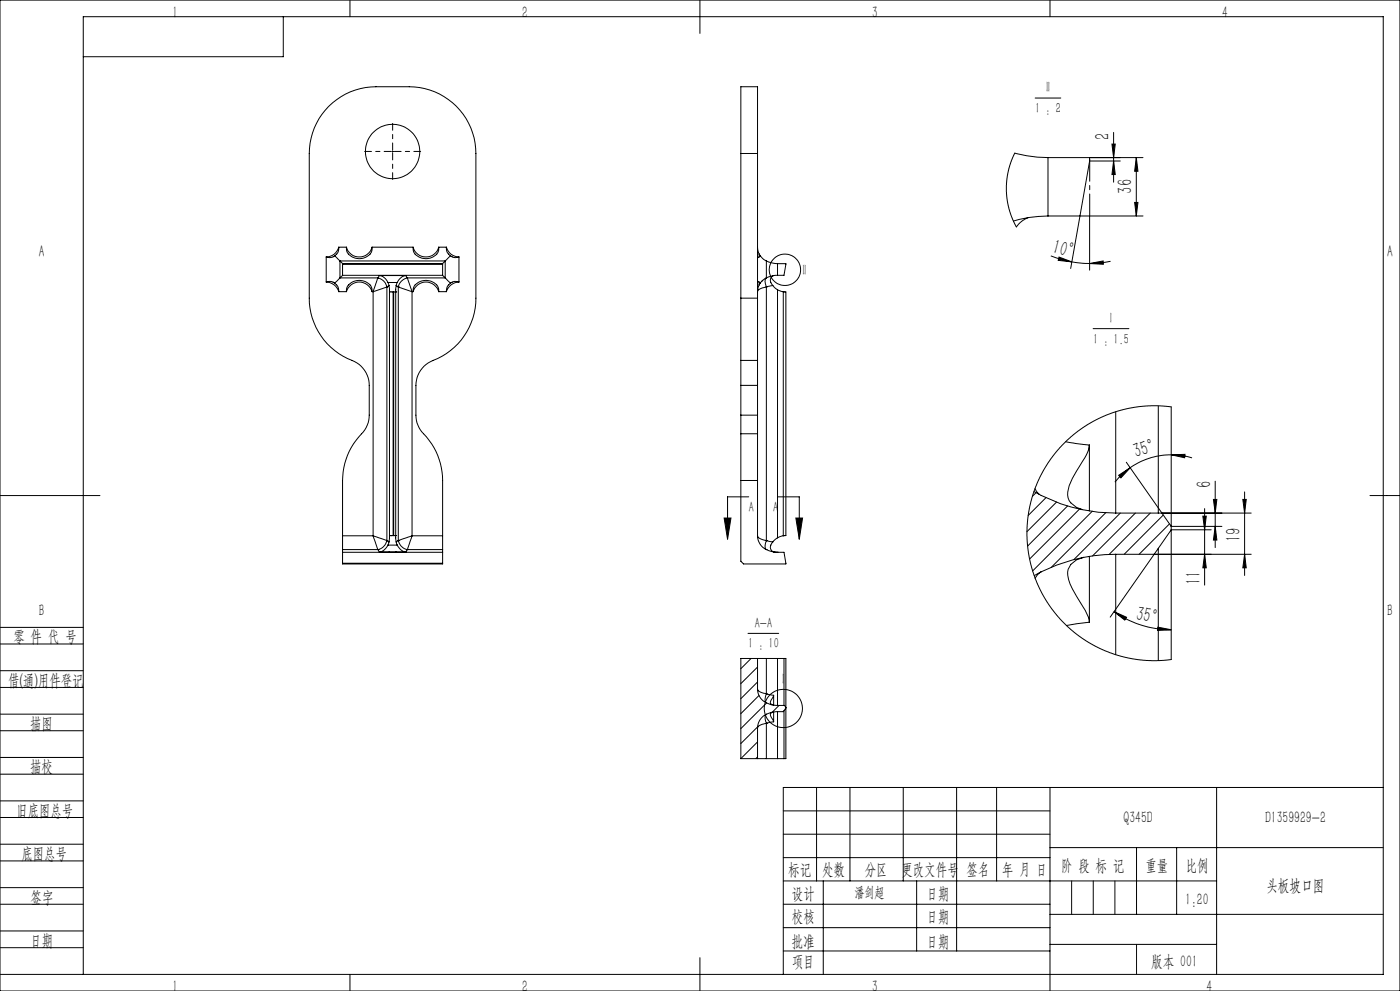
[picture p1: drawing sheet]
<svg xmlns="http://www.w3.org/2000/svg" width="420mm" height="297mm" viewBox="0 0 420 297" stroke-linecap="round" stroke-linejoin="round" font-family="sans-serif">
<g fill="none" stroke="#000" stroke-width=".3">
<path d="M0 0h420v297h-420zM85 5v12h-60M105 0v5M210 0v10M315 0v5M310.6 29.4h7.6M334.1 39.7v14.9M117.5 45.4h.5M117.8 45.2v.4M222.2 46v-20h5.1v20M222.2 46h5.1M222.2 46v43.4"/>
<path d="M227.3 46v43.4M314.4 47.2a42.1 42.1 0 0 1-10-1.3l-1.2 2.8-.7 2.6-.5 3.2-.1 3 .8 5.1 .8 2.4 1.4 3a8.1 8.1 0 0 1 3.7-2.8M314.4 47.2h28.5M314.4 47.2v17.5M326.9 48.3h9.2M326.9 48.3l-5.7 32.2M326.9 47.2v1.1M333.6 43.2h1l-.5 4zM334.1 48.3l.5 4h-1zM340.9 47.2v17.5M340.9 47.2l.5 4.1h-1zM97.9 77v7.5"/>
<path d="M100.4 76.7l-1.2 .5-1.3-.2M100.4 76.7l1.6 1.5M101.6 74.1l-.1 1.4-1.1 1.2M101.6 74.1a3.9 3.9 0 0 1-3.7 2.9M101.6 74.1h2.3M102 78.2l.8 .8M102 78.2v5.1M102 78.2h31.6M102.8 79h30M102.8 79v3.5M102.8 79.2h30M103.9 74.1a3.5 3.5 0 0 0 4.3 3.4 3.2 3.2 0 0 0 3.4-3.4"/>
<path d="M103.9 74.1a4 4 0 0 0 3.9 2.9 4 4 0 0 0 3.8-2.9M111.6 74.1h12.3M123.9 74.1a3.6 3.6 0 0 0 4.8 3.3 3.1 3.1 0 0 0 2.9-3.3M123.9 74.1a4 4 0 0 0 3.9 2.9 4 4 0 0 0 3.8-2.9M131.6 74.1h2.3M132.8 79v3.5M133.6 78.2l-.8 .8M133.6 78.2v5.1M133.9 74.1a2.46 2.46 0 0 0 .6 2.1l.6 .5M133.9 74.1a3.9 3.9 0 0 0 3.8 2.9M135.1 76.7l-1.5 1.5M135.1 76.7l1.2 .5 1.4-.2"/>
<path d="M137.7 77v7.5M227.3 74.1l.5 2.1M227.8 77l-.4 .2-.1-.2M227.8 76.2v.8M227.8 76.2l.3 .5M228 76.6l.1 .1M228.1 76.7l.7 .8 1.1 .7M228.1 76.7l-.3 .3M229.9 78.2l1.5 .5 1.9 .3M229.9 78.2v5.1M233.3 79v3.5M233.3 79h2.5l-.6 3.5h-1.9"/>
<path d="M314.4 64.7a35.6 35.6 0 0 0-10.4 1.5M314.4 64.7h28.5M315.2 76.7l3.1 1 3.3 .8M317.7 77l3.9 1.5-4.1-.5zM321.6 78.5l5.3 .5M326.9 64.7v16.3M326.9 79l4-.8 .1 1zM333.2 78.3l-3.1 .5-3.2 .2M340.4 60.7h1l-.5 4zM97.9 84.5l1.3-.2 1.2 .6M97.9 84.5a4.1 4.1 0 0 1 3.7 2.9M100.4 84.9a2.62 2.62 0 0 1 1.2 2.5"/>
<path d="M101.6 87.4h2.3M102 83.3l-1.6 1.6M102 83.3h11.4M102.8 82.5l-.8 .8M102.8 82.5h30M103.9 87.4a3.7 3.7 0 0 1 5.1-3.2l.5 .2a2.83 2.83 0 0 1 2.1 3M103.9 87.4a4 4 0 0 1 3.9-2.9 4 4 0 0 1 3.8 2.9M111.6 87.4h.3M111.9 87.4v73.2M113.3 83.3l-1.4 4.1M113.4 83.3a3.5 3.5 0 0 1 2.7 2.7M113.8 82.6l-.4 .7"/>
<path d="M113.8 82.6a3.1 3.1 0 0 1 2.6 2.1M113.8 82.6h7.9M116.1 86h.1M116.1 86l-4.2 1.4M116.1 86v76M116.4 84.7l.3 .9M116.4 84.7h2.8M116.7 85.6l.1 1.9M116.7 85.6l-.6 .4M116.8 87.5h1.9M116.8 87.5v73.1M117.9 87.5v73"/>
<path d="M118.1 87.5v73M118.7 87.5h.1M118.7 87.5v73M118.9 85.6l-.2 1.9M118.9 85.6l.6 .4M119.2 84.7l-.3 .9M119.5 86h.1M119.5 86l4.1 1.4M119.5 86v76M121.7 82.6l.5 .7M121.7 82.6a3.1 3.1 0 0 0-2.5 2.1M122.2 83.3h.1"/>
<path d="M122.2 83.3a3.6 3.6 0 0 0-2.7 2.7M122.2 83.3l1.4 4.1M122.2 83.3h11.4M123.6 87.4h.3M123.6 87.4v73.2M123.9 87.4a3.3 3.3 0 0 1 3.9-3.4 3.5 3.5 0 0 1 3.8 3.4M123.9 87.4a4 4 0 0 1 3.9-2.9 4 4 0 0 1 3.8 2.9M131.6 87.4h2.3M132.8 82.5l.8 .8M133.6 83.3l1.5 1.6M135.1 84.9a2.62 2.62 0 0 0-1.2 2.5M137.7 84.5l-1.4-.2-1.2 .6"/>
<path d="M137.7 84.5a4.1 4.1 0 0 0-3.8 2.9M222.2 89.4v18.6M222.2 89.4h5.1M227.3 89.4v18.6M227.3 84.5l.2-.2 .3 .3M227.8 85.4l-.5 2a3.2 3.2 0 0 1 2.6-1.4M227.8 84.6v.8M227.8 84.6l.2 .3M228 84.9l-.2 .5M228.1 84.8l-.1 .1M228.8 84l-.2 .2M229.9 83.3l-1 .7-.9 .9"/>
<path d="M229.9 83.3l-.4 .9 .4 1.8M229.9 86h.1M229.9 86v76M231.8 85.6l-1.9 .4M231.8 85.6l1.5 1.3M232.1 82.6a1.56 1.56 0 0 0-.9 2.1l.6 .9M233.3 82.5l-1.2 .1-2.2 .7M233.3 86.9l1.7 .6M233.3 86.9v74.3M235 87.5h.8v73h-.5M235 87.5v73.1M327.9 98.5h10.8"/>
<path d="M222.2 108v7.5M222.2 108h5.1M222.2 115.5v8.9M222.2 115.5h5.1M227.3 108v7.5M227.3 115.5v8.9M222.2 130v14M222.2 124.4v5.6M222.2 130h5.1M222.2 124.4h5.1M227.3 130v14M227.3 124.4v5.6"/>
<path d="M318.6 133.5l3.2-3 4.1-3 4.5-2.4 3.7-1.5 4.5-1.2 4.3-.7 4.4-.1 4.1 .4v75.7l-6 .3-5.7-.6-5.4-1.3-5.8-2.5-3.8-2.3-4.5-3.6-2.9-3-1.7-2.2-3.1-4.9-2.4-5.5-1.4-5.3-.6-6 .3-5.7 1.2-6 2.2-5.8 3.3-5.6zM319.7 132.4l7.1 1M326.8 133.4l-.3 1.5-.6 1.4-2.9 4.8a11.5 11.5 0 0 0-2.6 8.1 5.2 5.2 0 0 0 4.2 3.4M326.8 133.4v19.7M334.7 123.4v30.4M337.9 138.5l13.5 19.3h15.2M347.5 121.6v32.2M351.4 136.3l4.1-.1-.1 1zM351.4 136.3a21.4 21.4 0 0 0-12.3 3.9M351.4 136.3l2.8 .2 3.4 .7M0 148.5h30M217.2 155.3h2.1l-1 6.3z"/>
<path d="M222.2 144v24.2l.9 .8h12.7l-.6-3.5h-1.9M222.2 144h5.1M224.6 148.9h-6.3v12.7M227.3 144v16.6M233.4 148.9h6.4v12.7M238.8 155.3h2l-1 6.3zM310.2 147.3a49.7 49.7 0 0 0 24.5 6.5M310.5 146.4l.4 .8 .9 .9M310.8 147.7l-1.1 1M313.8 149.1l-5.3 5.4M317 150.5l-8.9 8.8M320.3 151.6l-12 12.1"/>
<path d="M323.8 152.6l-14.9 14.9M327.7 153.2l-17.9 17.9M331.8 153.6l-16.5 16.5M334.7 153.8h40.7M335.6 142.4l3.5-2.2-2.8 3zM336.1 153.8l-13.9 13.9M339.1 140.2l-2.8 2.2-1.8 2.1M340.6 153.8l-12.8 12.8M345.1 153.8l-12.4 12.4M349 154.4l-11.7 11.7M350.8 157l-9.1 9.1M360.9 154.7h1l-.5 4.1z"/>
<path d="M361.4 152.4v23M363.4 158.8h-12l-18.3 26.2M364 149.7h1.1l-.5 4.1zM364.6 144.2v19.9M364.6 157.8l.5 4.1h-1.1zM372.9 149.7h1l-.5 4.1zM373.4 147.4v25.1M411 148.5h9M102.8 164.7v.8M102.8 160.6v4.1M102.8 160.6v-16.6a21.2 21.2 0 0 1 6.7-15.2l1-2.1 .2-1.5 .1-9.7a8.4 8.4 0 0 0-6.6-8 20.1 20.1 0 0 1-11.4-18.1v-43.4a20 20 0 0 1 20-20h10a20 20 0 0 1 20 20v43.4a20.2 20.2 0 0 1-13.6 19 8 8 0 0 0-4.4 7.1v8.9a8.6 8.6 0 0 0 3.2 6.5 20.1 20.1 0 0 1 4.8 13.1v16.6M102.8 165.5v3.5h30v-3.5"/>
<path d="M102.8 165.5h30M102.8 168.8h30M102.8 164.7h10.5M102.8 160.6h9.1M111.9 160.6l4.2 1.4M111.9 160.6l1.4 4.1M113.3 164.7h.1M113.4 164.7h.1M113.4 164.7l.4 .7M113.8 165.4h7.9M116.1 162l.6 .4M116.1 162h.1"/>
<path d="M116.1 162a3.5 3.5 0 0 1-2.7 2.7M116.4 163.4a3.4 3.4 0 0 1-2.6 2M116.4 163.4h2.8M116.7 162.4l-.3 1M116.8 165.4v.1M116.8 160.6l-.1 1.8M117.3 160.5h.1M117.3 160.5l-.5 .1M117.3 160.5h1.4M118.7 160.5h.1M118.7 160.5l.2 1.9M118.8 165.4l-.1 .1"/>
<path d="M118.9 162.4l.3 1M119.2 163.4l1.2 1.5 1.3 .5M119.5 162h.1M119.5 162l-.6 .4M119.5 162a3.5 3.5 0 0 0 2.7 2.7M122.2 164.7l-.5 .7M122.2 164.7h.1M122.2 164.7h10.6M123.6 160.6l-4.1 1.4M123.6 160.6l-1.4 4.1M123.6 160.6h9.2M132.8 164.7v.8"/>
<path d="M132.8 160.6v4.1M227.3 160.6a4.6 4.6 0 0 0 2.6 4.1M227.3 160.6a3.6 3.6 0 0 0 2.6 1.4M229.9 164.7l1.6 .6 1.8 .2M229.9 162l-.1 .3a2.06 2.06 0 0 0 .1 2.4M229.9 162l1.9 .4M229.9 162h.1M229.9 164.7h.1M231.8 162.4a1.72 1.72 0 0 0-.6 2.2 1.72 1.72 0 0 0 2.1 .9M233.3 161.2l-1.5 1.2M233.3 165.5h.1M235 160.6l-1.7 .6"/>
<path d="M235.3 160.5h.1M235.3 160.5l-.3 .1M312.3 171.4l-1.1 .9-.6 1.1M325.1 167a5 5 0 0 0-4.8 5.4 15.3 15.3 0 0 0 2.7 6.3 25.5 25.5 0 0 1 3.7 7l.1 .8M326.8 166.7v19.8M334.7 166.1a49.6 49.6 0 0 0-24.4 6.4M334.7 166.1h40.7M334.7 166.1v30.1M346.3 166.1h-.1M347.5 164.3v33.7M361.4 166.1l.5 4.1h-1zM373.4 166.1l.5 4.1h-1z"/>
<path d="M0 193h25M0 188h25M224.4 189.8h9.2M225.3 197.3l-3.1 3.1M227.3 197.3h2.6M227.3 197.3v9.2M227.3 197.3h-5.1v30.1M227.3 199.9l-5.1 5M229.9 197.3h3.4M229.9 197.3v10.7M233.3 197.3v14.1M233.3 197.3h2.5v30.1h-2.5"/>
<path d="M235.2 197.3v14.1M326.8 186.5l-6.9 1M334.2 183.3l3.8 1.7-.6 .8zM334.2 183.3a30 30 0 0 0 17.2 5.4M347.3 188l4.1 .7-4.1 .2zM0 206h25M0 201h25M0 219h25M0 214h25M227.3 206.5a5.1 5.1 0 0 0 5.2 4.9h.8M227.3 206.5a3.4 3.4 0 0 0 2.6 1.4M227.3 218.2v9.2"/>
<path d="M227.3 204.4l-5.1 5M227.3 217.8l-5.1 5M227.7 208.4l-5.5 5.5M229.9 214.1a4.6 4.6 0 0 0-2.6 4.1M229.9 208l-.2 .6a1.94 1.94 0 0 0 .1 2M229.9 214.1a2.35 2.35 0 0 0 0 2.6M229.9 216.7v.1M229.9 216.8h-.2a2.87 2.87 0 0 0-2.4 1.4M229.9 216.7h.1M229.9 208l2.2 .4M229.9 208h.1M229.9 216.8v10.6"/>
<path d="M230 210.7l-7.8 7.7M231.8 213.4a.95 .95 0 0 0-.7 .8 .95 .95 0 0 0 .4 1l.6 1.1M232.1 216.3l-2.2 .4M232.1 208.4l-.6 1.1a.95 .95 0 0 0-.4 .9 .95 .95 0 0 0 .6 .8M232.1 208.4v2.9M232.1 213.4v2.9M233.3 213.3l-2 .2-1.4 .6M233.3 213.3v14.1M233.3 211.4h2l.5 .6M233.7 211.4l-2 2.1M235.2 213v14.4M235.8 212.2l-.8 1.1h-1.7"/>
<path d="M0 232h25M0 227h25M222.2 227.4h5.1M227.3 227.4h2.6M227.3 222.4l-5.1 5M227.3 226.8l-.5 .6M229.9 227.4h3.4M245 236v28M255 236v28M271 236v28M287 236v49M299 236v28"/>
<path d="M315 236v61M365 236v56M415 236h-180v56M0 245h25M0 240h25M0 258h25M0 253h25M235 257h80M235 243h80M235 250h80M315 254h100M341 254v20"/>
<path d="M353 254v20M0 271h25M0 266h25M0 279h25M235 271h80M235 264h130M235 278h80M247 264v28M275 264v21M315 274h100M0 292h415v-287h-390v287M0 284h25"/>
<path d="M105 292v5M210 287v10M235 285h80M315 283h50"/>
<circle cx="117.8" cy="45.4" r="8.1"/>
<circle cx="235.5" cy="80.9" r="4.7"/>
<circle cx="235" cy="212.3" r="5.7"/>
</g>
<path d="M117.3 45.4h-7.9M117.8 44.9v-7.9M117.8 45.9v7.9M118.3 45.4h7.9" fill="none" stroke="#000" stroke-width=".3" stroke-dasharray="30.5 1.3 1.3 1.3" stroke-dashoffset="28.4"/>
<path d="M326.9 47.7v17" fill="none" stroke="#000" stroke-width=".3" stroke-dasharray="30.5 1.3 1.3 1.3" stroke-dashoffset="23.9"/>
<path d="M321.5 264v10M328 264v10M334.5 264v10M341 283v9" fill="none" stroke="#0a0605" stroke-width=".3"/>
<g fill="#000">
<path d="M334.1 48.3l.5 4h-1zM333.6 43.2h1l-.5 4z"/>
<path d="M317.7 77l3.9 1.5-4.1-.5zM326.9 79l4-.8 .1 1z"/>
<path d="M351.4 136.3l4.1-.1-.1 1zM335.6 142.4l3.5-2.2-2.8 3z"/>
<path d="M360.9 154.7h1l-.5 4.1zM361.4 166.1l.5 4.1h-1zM340.9 47.2l.5 4.1h-1zM340.4 60.7h1l-.5 4z"/>
<path d="M372.9 149.7h1l-.5 4.1zM373.4 166.1l.5 4.1h-1zM364 149.7h1.1l-.5 4.1zM364.6 157.8l.5 4.1h-1.1z"/>
<path d="M238.8 155.3h2l-1 6.3zM217.2 155.3h2.1l-1 6.3z"/>
<path d="M334.2 183.3l3.8 1.7-.6 .8zM347.3 188l4.1 .7-4.1 .2z"/>
</g>
<g font-size="6.3">
<text x="332.9" y="41.9" transform="rotate(-90 332.9 41.9)">2</text>
<text x="339.7" y="58" transform="rotate(-90 339.7 58)">36</text>
<text x="315.5" y="75.7" transform="rotate(14 315.5 75.7)">10°</text>
<text x="340.8" y="137.2" transform="rotate(-16 340.8 137.2)">35°</text>
<text x="363.3" y="146.4" transform="rotate(-90 363.3 146.4)">6</text>
<text x="372.1" y="162.4" transform="rotate(-90 372.1 162.4)">19</text>
<text x="360.1" y="175.3" transform="rotate(-90 360.1 175.3)">11</text>
<text x="340.6" y="185.7" transform="rotate(13 340.6 185.7)">35°</text>
</g>
<g font-size="5">
<text x="51.7" y="5.3">1</text>
<text x="156.7" y="5.3">2</text>
<text x="261.7" y="5.3">3</text>
<text x="366.6" y="5.3">4</text>
<text x="11.6" y="77">A</text>
<text x="416.1" y="77">A</text>
<text x="11.7" y="184.8">B</text>
<text x="416.2" y="184.8">B</text>
<text x="4" y="192.4">零 件 代 号</text>
<text x="2.5" y="205.5">借(通)用件登记</text>
<text x="9.1" y="218.5">描图</text>
<text x="9.1" y="231.5">描校</text>
<text x="5" y="244.5">旧底图总号</text>
<text x="337.1" y="246.5">Q345D</text>
<text x="379.5" y="246.5">D1359929-2</text>
<text x="6.5" y="257.5">底图总号</text>
<text x="236.5" y="262.3">标记</text>
<text x="246.6" y="262.3">处数</text>
<text x="259.4" y="262.3">分区</text>
<text x="270.4" y="262.3">更改文件号</text>
<text x="289.9" y="262.3">签名</text>
<text x="300.7" y="262.3">年 月 日</text>
<text x="318.3" y="261">阶 段 标 记</text>
<text x="343.6" y="261">重量</text>
<text x="355.7" y="261">比例</text>
<text x="237.6" y="269.3">设计</text>
<text x="278.1" y="269.3">日期</text>
<text x="379.9" y="266.9">头板坡口图</text>
<text x="9.2" y="270.5">签字</text>
<text x="355.6" y="271.1">1:20</text>
<text x="237.6" y="276.4">校核</text>
<text x="278.1" y="276.4">日期</text>
<text x="9.2" y="283.6">日期</text>
<text x="237.5" y="283.7">批准</text>
<text x="278.1" y="283.7">日期</text>
<text x="237.6" y="289.8">项目</text>
<text x="345.3" y="289.8">版本 001</text>
<text x="51.7" y="297.3">1</text>
<text x="156.7" y="297.3">2</text>
<text x="261.7" y="297.3">3</text>
<text x="362" y="297.2">4</text>
</g>
<g font-size="4.4">
<text x="313.9" y="27.7">II</text>
<text x="310.6" y="33.9">1 : 2</text>
<text x="240.9" y="82.3">II</text>
<text x="333.1" y="96.8">I</text>
<text x="327.9" y="103">1 : 1.5</text>
<text x="224.6" y="153.3">A</text>
<text x="231.9" y="153.3">A</text>
<text x="226.4" y="188.1">A-A</text>
<text x="224.4" y="194.3">1 : 10</text>
<text x="234.7" y="205">I</text>
<text x="256.4" y="268.9">潘剑超</text>
</g>
</svg>
